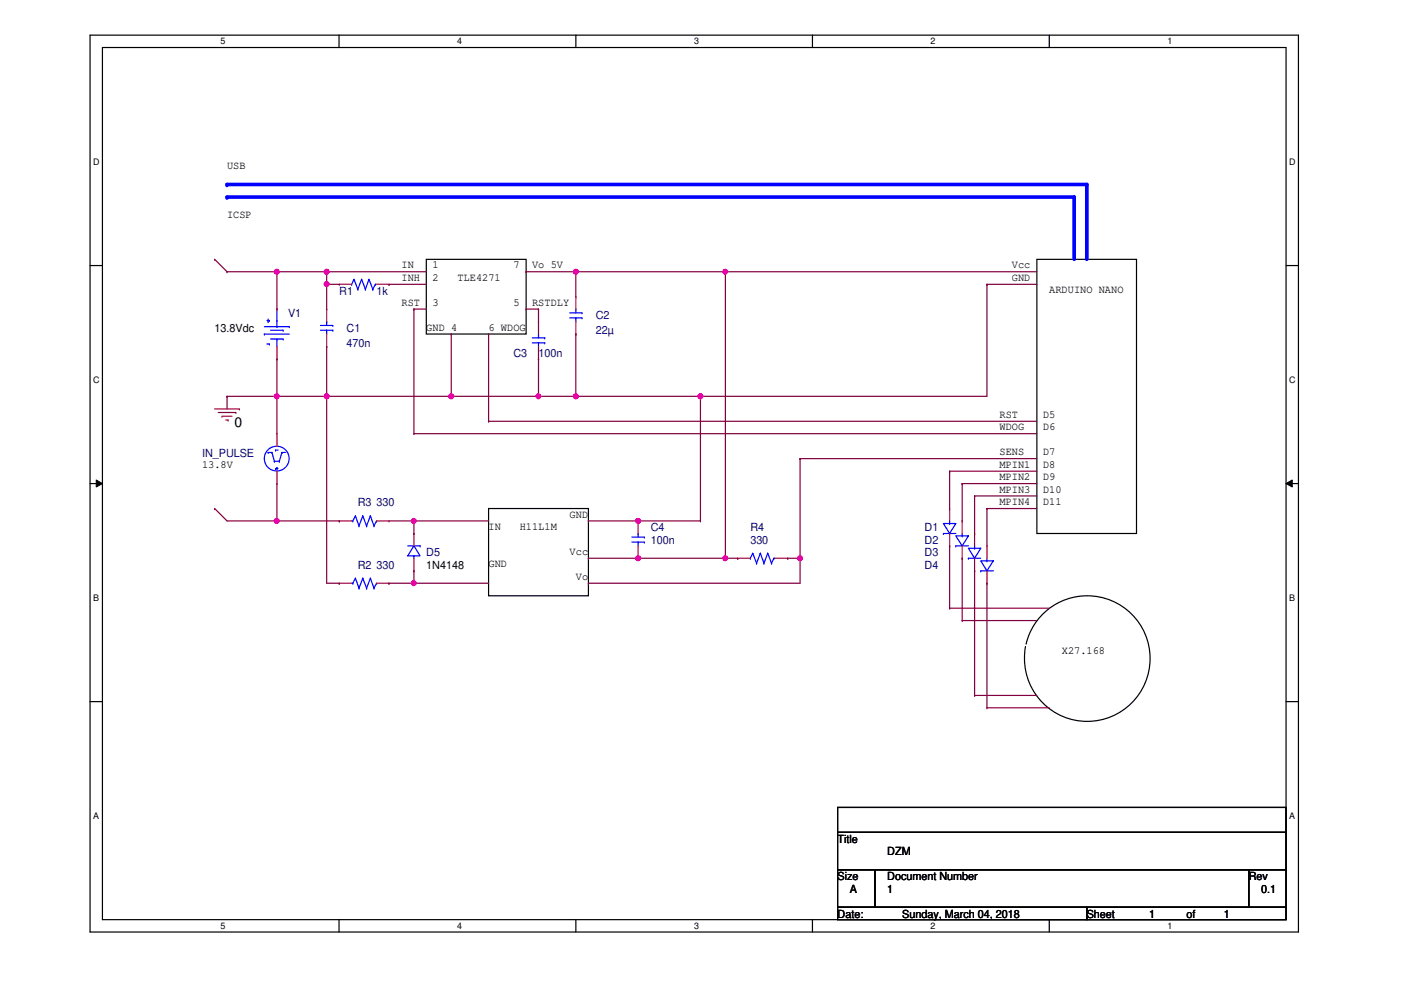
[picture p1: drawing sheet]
<svg xmlns="http://www.w3.org/2000/svg" width="297mm" height="210mm" viewBox="0 0 297 210" stroke-linecap="round" stroke-linejoin="round" font-family="sans-serif">
<path d="M19.1 7.5h256.2v190.1h-256.2zM21.7 10.1h251v184.9h-251z" fill="none" stroke="#000" stroke-width=".25"/>
<g fill="#fff">
<path d="M46.8 7.7h1v2.1h-1z"/>
<path d="M46.8 195.2h1v2.2h-1z"/>
</g>
<path d="M71.9 7.5v2.6M71.9 195v2.6" fill="none" stroke="#000" stroke-width=".25"/>
<g fill="#fff">
<path d="M96.9 7.7h1.1v2.1h-1.1z"/>
<path d="M96.9 195.2h1.1v2.2h-1.1z"/>
</g>
<path d="M122.1 7.5v2.6M122.1 195v2.6" fill="none" stroke="#000" stroke-width=".25"/>
<g fill="#fff">
<path d="M147.2 7.7h1v2.1h-1z"/>
<path d="M147.2 195.2h1v2.2h-1z"/>
</g>
<path d="M172.3 7.5v2.6M172.3 195v2.6" fill="none" stroke="#000" stroke-width=".25"/>
<g fill="#fff">
<path d="M197.3 7.7h1v2.1h-1z"/>
<path d="M197.3 195.2h1v2.2h-1z"/>
</g>
<path d="M222.5 7.5v2.6M222.5 195v2.6" fill="none" stroke="#000" stroke-width=".25"/>
<g fill="#fff">
<path d="M247.5 7.7h1v2.1h-1z"/>
<path d="M247.5 195.2h1v2.2h-1z"/>
<path d="M19.8 33.2h1.3v2.1h-1.3z"/>
<path d="M273.3 33.2h1.4v2.1h-1.4z"/>
<path d="M19.8 79.4h1.3v2.1h-1.3z"/>
<path d="M273.3 79.4h1.4v2.1h-1.4z"/>
</g>
<path d="M19.1 56.3h2.6M272.7 56.3h2.6" fill="none" stroke="#000" stroke-width=".25"/>
<g fill="#fff">
<path d="M19.8 125.6h1.2v2.2h-1.2z"/>
<path d="M273.3 125.6h1.3v2.2h-1.3z"/>
</g>
<path d="M19.1 102.5h2.6M272.7 102.5h2.6" fill="none" stroke="#000" stroke-width=".25"/>
<path d="M20.4 101.8l1.3 .7-1.3 .8zM272.7 102.5l1.3-.7v1.5z" fill="#000"/>
<path d="M20.4 101.8l1.3 .7-1.3 .8zM272.7 102.5l1.3-.7v1.5z" fill="none" stroke="#000" stroke-width=".21"/>
<g fill="#fff">
<path d="M19.8 171.9h1.2v2.1h-1.2z"/>
<path d="M273.3 171.9h1.3v2.1h-1.3z"/>
</g>
<g fill="none" stroke="#000" stroke-width=".25">
<path d="M90.4 55h21.1v15.8h-21.1zM219.8 55h21.2v58.1h-21.2zM103.6 107.8h21.2v18.5h-21.2zM217.6 136.6a13.3 13.3 0 0 1 21.7-6.9 13.3 13.3 0 0 1-4 22.4 13.3 13.3 0 0 1-18-14l.1-1M19.1 148.8h2.6M272.7 148.8h2.6M177.6 171.2h95.1v5.3h-95.1zM177.6 176.5h95.1v7.9h-95.1zM177.6 184.4h7.9v8h-7.9zM177.6 192.4h52.8v2.6h-52.8zM185.5 184.4h79.3v8h-79.3zM230.4 192.4h42.3v2.6h-42.3z"/>
<path d="M264.8 184.4h7.9v8h-7.9z"/>
</g>
<g fill="none" stroke="#f00" stroke-width=".25">
<path d="M58.7 65.5h.1M58.7 76.1h.1M58.7 73.5v2.6M69.3 73.5h.1M69.3 65.5h.1M69.3 65.5v2.7M69.3 70.8v2.7M71.9 60.3h.1M71.9 60.3h2.6M79.8 60.3h2.7M82.5 60.3h.1M114.2 76.1h.1"/>
<path d="M114.2 68.2h.1M114.2 68.2v2.6M114.2 73.5v2.6M122.1 70.8h.1M122.1 62.9h.1M122.1 62.9v2.6M122.1 68.2v2.6M45.5 86.7h5.3M46.3 87.5h3.7M47.1 88.3h.1M47.1 88.3h2.1M47.9 89.1h.5"/>
<path d="M48.4 89.1h.1M50 87.5h.1M50.8 86.7h.1M58.7 91.9h.1M58.7 91.9v2.7M58.7 99.9v2.6M58.7 102.5h.1M71.9 110.4h.1M71.9 110.4h2.6M79.8 110.4h2.7M82.5 110.4h.1M87.8 113.1h.1"/>
<path d="M87.8 113.1v2.6M87.8 118.4v2.6M135.3 118.4h.1M135.3 110.4h.1M135.3 110.4v2.7M135.3 115.7v2.7M156.4 118.4h.1M156.4 118.4h2.7M164.4 118.4h2.6M167 118.4h.1M201.3 107.8h.1M201.3 115.7h.1"/>
<path d="M201.3 107.8v2.6M201.3 113.1v2.6M204 110.4h.1M204 118.4h.1M204 110.4v2.7M204 115.7v2.7M206.6 113.1h.1M206.6 113.1v2.6M206.6 118.4v2.6M209.3 115.7h.1M209.3 115.7v2.7M71.9 123.7h.1"/>
<path d="M71.9 123.7h2.6M79.8 123.7h2.7M82.5 123.7h.1M87.8 121h.1M206.6 121h.1M209.3 123.7h.1M209.3 121v2.7"/>
</g>
<g fill="none" stroke="#800040" stroke-width=".25">
<path d="M45.5 55h.1M45.5 55l2.6 2.6M58.7 57.6h.1M58.7 57.6h10.6M111.5 57.6h.1M111.5 57.6h10.6M122.1 57.6h.1M122.1 57.6v5.3M95.7 70.8h.1M95.7 70.8v13.2M111.5 65.5h.1M111.5 65.5h2.7"/>
<path d="M122.1 70.8h.1M122.1 70.8v13.2M45.5 107.8h.1M45.5 107.8l2.6 2.6"/>
</g>
<g fill="none" stroke="#00f" stroke-width=".25">
<path d="M75.1 59.2h.1M75.1 59.2l.8 2.1M75.1 59.2l-.6 1.1M76.7 59.2h.1M76.7 59.2l.8 2.1M76.7 59.2l-.8 2.1M78.2 59.2h.1M78.2 59.2l.8 2.1M78.2 59.2l-.7 2.1M56 70.8h.1M56 70.8h5.3M56 69.3h5.3"/>
<path d="M56.6 67.9h.5M56.6 72.9h.5M56.9 68.2h.1M56.9 67.6v.6M57.1 67.9h.1M57.1 72.9h.1M57.4 70h2.6M57.4 71.9h2.6M58.7 69.3h.1M58.7 71.9h.1M58.7 65.5h.1M58.7 65.5v3.8"/>
<path d="M58.7 71.9v1.6M60 70h.1M60 71.9h.1M61.3 69.3h.1M67.9 70h2.7M67.9 69h2.7M69.3 68.2h.1M69.3 70h.1M69.3 68.2v.8M69.3 70v.8M70.6 70h.1M70.6 69h.1"/>
<path d="M74.5 60.3h.1M75.9 61.3h.1M77.5 61.3h.1M79 61.3h.1M79.6 60.3h.1M79.6 60.3l-.6 1M79.6 60.3h.2M112.9 72.7h2.6M112.9 71.6h2.6M114.2 70.8h.1M114.2 72.7h.1M114.2 70.8v.8"/>
<path d="M114.2 72.7v.8M115.5 72.7h.1M115.5 71.6h.1M120.8 67.4h2.6M120.8 66.3h2.6M122.1 65.5h.1M122.1 67.4h.1M122.1 65.5v.8M122.1 67.4v.8M123.4 67.4h.1M123.4 66.3h.1M56.9 95.9h.1"/>
<path d="M56.9 95.9h.8M57.7 95.9h.1M57.7 95.9l.5 1.9M58.2 97.8h.1M58.2 97.8h1M58.4 95.4h.1M58.4 99.4h.1M58.4 95.4h.6M58.4 99.4h.6M58.7 99.1h.1M58.7 99.1v.5M59.2 97.8h.1"/>
<path d="M59.8 95.9h.1M59.8 95.9h.7M59.8 95.9l-.6 1.9M74.5 110.4h.3M74.8 110.4h.1M75.4 109.4h.1M75.4 109.4l-.6 1M75.4 109.4l.7 2.1M76.1 111.5h.1M76.9 109.4h.1M76.9 109.4l-.8 2.1M76.9 109.4l.8 2.1"/>
<path d="M77.7 111.5h.1M78.5 109.4h.1M78.5 109.4l-.8 2.1M78.5 109.4l.8 2.1M79.3 111.5h.1M79.8 110.4h.1M79.8 110.4l-.5 1.1M86.4 115.7h2.7M87.8 115.7l1.3 2.2h-2.7zM87.8 117.9h.1M87.8 117.9v.5M89.1 115.7h.1"/>
<path d="M134 114.9h2.6M134 113.9h2.6M135.3 113.1h.1M135.3 114.9h.1M135.3 113.1v.8M135.3 114.9v.8M136.6 114.9h.1M136.6 113.9h.1M159.1 118.4h.1M159.6 117.3h.1M159.6 117.3l.8 2.1M159.6 117.3l-.5 1.1"/>
<path d="M160.4 119.4h.1M161.2 117.3h.1M161.2 117.3l.8 2.1M161.2 117.3l-.8 2.1M162 119.4h.1M162.8 117.3h.1M162.8 117.3l.8 2.1M162.8 117.3l-.8 2.1M163.6 119.4h.1M164.1 118.4h.1M164.1 118.4h.3M164.1 118.4l-.5 1"/>
<path d="M200 111h2.6l-1.3 2.1zM200 113.1h.1M200 113.1h2.6M201.3 111h.1M201.3 110.4v.6M202.6 113.6h2.7l-1.3 2.1zM202.6 115.7h.1M202.6 115.7h2.7M204 113.6h.1M204 113.1v.5M205.3 116.2h2.6l-1.3 2.2zM205.3 118.4h.1"/>
<path d="M205.3 118.4h2.6M206.6 116.2h.1M206.6 115.7v.5M207.9 118.9h2.7l-1.3 2.1zM209.3 118.9h.1M209.3 118.4v.5M74.5 123.7h.3M74.8 123.7h.1M75.4 122.6h.1M75.4 122.6l-.6 1.1M75.4 122.6l.7 2.1M76.1 124.7h.1"/>
<path d="M76.9 122.6h.1M76.9 122.6l-.8 2.1M76.9 122.6l.8 2.1M77.7 124.7h.1M78.5 122.6h.1M78.5 122.6l-.8 2.1M78.5 122.6l.8 2.1M79.3 124.7h.1M79.8 123.7h.1M79.8 123.7l-.5 1M207.9 121h.1M207.9 121h2.7"/>
<circle cx="58.7" cy="97.2" r="2.63"/>
</g>
<circle cx="122.1" cy="84" r=".51" fill="#f0f"/>
<circle cx="122.1" cy="84" r=".51" fill="none" stroke="#f0f" stroke-width=".25"/>
<path d="M69.3 57.6h.1M69.3 57.6v2.7M69.3 57.6h21.1" fill="none" stroke="#800040" stroke-width=".25"/>
<circle cx="69.3" cy="57.6" r=".51" fill="#f0f"/>
<circle cx="69.3" cy="57.6" r=".51" fill="none" stroke="#f0f" stroke-width=".25"/>
<g fill="none" stroke="#800040" stroke-width=".25">
<path d="M58.7 76.1h.1M58.7 76.1v7.9h-10.6M69.3 73.5h.1M69.3 73.5v10.5M82.5 60.3h.1M82.5 60.3h7.9M87.8 65.5h.1M87.8 65.5h2.6M87.8 65.5v26.4M103.6 70.8h.1M103.6 70.8v18.5M48.1 84h.1"/>
<path d="M48.1 84v2.7M87.8 91.9h.1M87.8 91.9h132M103.6 89.3h.1M103.6 89.3h116.2"/>
</g>
<circle cx="58.7" cy="84" r=".51" fill="#f0f"/>
<circle cx="58.7" cy="84" r=".51" fill="none" stroke="#f0f" stroke-width=".25"/>
<path d="M69.3 84h.1M69.3 84h26.4" fill="none" stroke="#800040" stroke-width=".25"/>
<circle cx="95.7" cy="84" r=".51" fill="#f0f"/>
<circle cx="95.7" cy="84" r=".51" fill="none" stroke="#f0f" stroke-width=".25"/>
<path d="M114.2 76.1h.1M114.2 76.1v7.9" fill="none" stroke="#800040" stroke-width=".25"/>
<circle cx="114.1" cy="84" r=".5" fill="#f0f"/>
<circle cx="114.1" cy="84" r=".5" fill="none" stroke="#f0f" stroke-width=".25"/>
<path d="M122.1 57.6h31.7M153.8 57.6h.1M95.7 84h.1M95.7 84h26.4M114.2 84h.1" fill="none" stroke="#800040" stroke-width=".25"/>
<circle cx="122.1" cy="57.6" r=".51" fill="#f0f"/>
<circle cx="122.1" cy="57.6" r=".51" fill="none" stroke="#f0f" stroke-width=".25"/>
<circle cx="153.8" cy="57.6" r=".5" fill="#f0f"/>
<circle cx="153.8" cy="57.6" r=".5" fill="none" stroke="#f0f" stroke-width=".25"/>
<path d="M58.7 57.6h.1M58.7 57.6v7.9M69.3 60.3h.1M69.3 60.3h2.6M69.3 60.3v5.2M114.2 65.5h.1M114.2 65.5v2.7" fill="none" stroke="#800040" stroke-width=".25"/>
<circle cx="69.3" cy="60.2" r=".51" fill="#f0f"/>
<circle cx="69.3" cy="60.2" r=".51" fill="none" stroke="#f0f" stroke-width=".25"/>
<g fill="none" stroke="#800040" stroke-width=".25">
<path d="M48.1 57.6h.1M48.1 57.6h10.6M209.3 60.3h.1M209.3 60.3v23.7M209.3 60.3h10.5M58.7 84h.1M58.7 84h10.6M58.7 84v7.9M69.3 84h.1M122.1 84h26.4M148.5 84h.1M169.6 97.2h.1"/>
<path d="M169.6 97.2h50.2M201.3 99.9h.1M201.3 99.9h18.5M201.3 99.9v7.9M201.3 115.7h.1M201.3 115.7v13.2M204 102.5h.1M204 118.4h.1M204 102.5h15.8M204 102.5v7.9M204 118.4v13.2M206.6 105.2h.1"/>
<path d="M206.6 105.2h13.2M206.6 105.2v7.9M209.3 107.8h.1M209.3 107.8h10.5M209.3 107.8v7.9M201.3 128.9h.1M201.3 128.9h21.2M204 131.6h.1M204 131.6h15.8M206.6 121h.1M206.6 121v26.4M209.3 123.7h.1"/>
<path d="M209.3 123.7v26.4M206.6 147.4h.1M206.6 147.4h13.2M209.3 150.1h.1M209.3 150.1h13.2"/>
</g>
<circle cx="58.7" cy="57.6" r=".51" fill="#f0f"/>
<circle cx="58.7" cy="57.6" r=".51" fill="none" stroke="#f0f" stroke-width=".25"/>
<path d="M48.1 110.4h10.6M58.7 110.4h.1" fill="none" stroke="#800040" stroke-width=".25"/>
<path d="M230.4 39.1v15.9" fill="none" stroke="#00f" stroke-width=".76"/>
<circle cx="230.4" cy="39.1" r=".38" fill="#00f"/>
<path d="M48.1 39.1h182.3" fill="none" stroke="#00f" stroke-width=".76"/>
<circle cx="48.1" cy="39.1" r=".38" fill="#00f"/>
<path d="M227.8 41.8v13.2" fill="none" stroke="#00f" stroke-width=".76"/>
<circle cx="227.8" cy="41.8" r=".38" fill="#00f"/>
<path d="M48.1 41.8h179.7" fill="none" stroke="#00f" stroke-width=".76"/>
<circle cx="48.1" cy="41.8" r=".38" fill="#00f"/>
<path d="M82.5 110.4h5.3M87.8 110.4h.1" fill="none" stroke="#800040" stroke-width=".25"/>
<circle cx="87.7" cy="110.4" r=".5" fill="#f0f"/>
<circle cx="87.7" cy="110.4" r=".5" fill="none" stroke="#f0f" stroke-width=".25"/>
<path d="M82.5 123.7h.1M82.5 123.7h5.3" fill="none" stroke="#800040" stroke-width=".25"/>
<circle cx="87.7" cy="123.7" r=".5" fill="#f0f"/>
<circle cx="87.7" cy="123.7" r=".5" fill="none" stroke="#f0f" stroke-width=".25"/>
<path d="M124.8 110.4h.1M124.8 110.4h10.5" fill="none" stroke="#800040" stroke-width=".25"/>
<circle cx="135.3" cy="110.4" r=".51" fill="#f0f"/>
<circle cx="135.3" cy="110.4" r=".51" fill="none" stroke="#f0f" stroke-width=".25"/>
<path d="M148.5 84h.1M148.5 84v26.4M124.8 123.7h.1M124.8 123.7h44.8" fill="none" stroke="#800040" stroke-width=".25"/>
<circle cx="148.5" cy="84" r=".51" fill="#f0f"/>
<circle cx="148.5" cy="84" r=".51" fill="none" stroke="#f0f" stroke-width=".25"/>
<path d="M148.5 84h.1M148.5 84h60.8M87.8 110.4h.1M87.8 110.4h15.8M124.8 118.4h.1M124.8 118.4h29M135.3 110.4h13.2M148.5 110.4h.1M153.8 118.4h.1M87.8 123.7h.1M87.8 123.7h15.8" fill="none" stroke="#800040" stroke-width=".25"/>
<circle cx="135.3" cy="118.4" r=".51" fill="#f0f"/>
<circle cx="135.3" cy="118.4" r=".51" fill="none" stroke="#f0f" stroke-width=".25"/>
<circle cx="153.8" cy="118.4" r=".5" fill="#f0f"/>
<circle cx="153.8" cy="118.4" r=".5" fill="none" stroke="#f0f" stroke-width=".25"/>
<path d="M169.6 97.2h.1M169.6 97.2v21.2" fill="none" stroke="#800040" stroke-width=".25"/>
<circle cx="169.6" cy="118.4" r=".51" fill="#f0f"/>
<circle cx="169.6" cy="118.4" r=".51" fill="none" stroke="#f0f" stroke-width=".25"/>
<g fill="none" stroke="#800040" stroke-width=".25">
<path d="M153.8 57.6h.1M153.8 57.6v60.8h2.6M153.8 57.6h66M58.7 110.4h.1M58.7 110.4h13.2M58.7 102.5v7.9M71.9 110.4h.1M87.8 113.1h.1M87.8 110.4v2.7M156.4 118.4h.1M167 118.4h.1M167 118.4h2.6"/>
<path d="M169.6 118.4h.1M169.6 118.4v5.3M69.3 123.7h2.6M71.9 123.7h.1M87.8 121h.1M87.8 121v2.7"/>
</g>
<circle cx="58.7" cy="110.4" r=".51" fill="#f0f"/>
<circle cx="58.7" cy="110.4" r=".51" fill="none" stroke="#f0f" stroke-width=".25"/>
<path d="M69.3 84h.1M69.3 84v39.7" fill="none" stroke="#800040" stroke-width=".25"/>
<circle cx="69.3" cy="84" r=".51" fill="#f0f"/>
<circle cx="69.3" cy="84" r=".51" fill="none" stroke="#f0f" stroke-width=".25"/>
<circle cx="122.1" cy="84" r=".51" fill="#f0f"/>
<circle cx="122.1" cy="84" r=".51" fill="none" stroke="#f0f" stroke-width=".25"/>
<circle cx="69.3" cy="57.6" r=".51" fill="#f0f"/>
<circle cx="69.3" cy="57.6" r=".51" fill="none" stroke="#f0f" stroke-width=".25"/>
<circle cx="58.7" cy="84" r=".51" fill="#f0f"/>
<circle cx="58.7" cy="84" r=".51" fill="none" stroke="#f0f" stroke-width=".25"/>
<circle cx="95.7" cy="84" r=".51" fill="#f0f"/>
<circle cx="95.7" cy="84" r=".51" fill="none" stroke="#f0f" stroke-width=".25"/>
<circle cx="114.1" cy="84" r=".5" fill="#f0f"/>
<circle cx="114.1" cy="84" r=".5" fill="none" stroke="#f0f" stroke-width=".25"/>
<circle cx="122.1" cy="57.6" r=".51" fill="#f0f"/>
<circle cx="122.1" cy="57.6" r=".51" fill="none" stroke="#f0f" stroke-width=".25"/>
<circle cx="153.8" cy="57.6" r=".5" fill="#f0f"/>
<circle cx="153.8" cy="57.6" r=".5" fill="none" stroke="#f0f" stroke-width=".25"/>
<circle cx="69.3" cy="60.2" r=".51" fill="#f0f"/>
<circle cx="69.3" cy="60.2" r=".51" fill="none" stroke="#f0f" stroke-width=".25"/>
<circle cx="58.7" cy="57.6" r=".51" fill="#f0f"/>
<circle cx="58.7" cy="57.6" r=".51" fill="none" stroke="#f0f" stroke-width=".25"/>
<circle cx="87.7" cy="110.4" r=".5" fill="#f0f"/>
<circle cx="87.7" cy="110.4" r=".5" fill="none" stroke="#f0f" stroke-width=".25"/>
<circle cx="87.7" cy="123.7" r=".5" fill="#f0f"/>
<circle cx="87.7" cy="123.7" r=".5" fill="none" stroke="#f0f" stroke-width=".25"/>
<circle cx="135.3" cy="110.4" r=".51" fill="#f0f"/>
<circle cx="135.3" cy="110.4" r=".51" fill="none" stroke="#f0f" stroke-width=".25"/>
<circle cx="148.5" cy="84" r=".51" fill="#f0f"/>
<circle cx="148.5" cy="84" r=".51" fill="none" stroke="#f0f" stroke-width=".25"/>
<circle cx="135.3" cy="118.4" r=".51" fill="#f0f"/>
<circle cx="135.3" cy="118.4" r=".51" fill="none" stroke="#f0f" stroke-width=".25"/>
<circle cx="153.8" cy="118.4" r=".5" fill="#f0f"/>
<circle cx="153.8" cy="118.4" r=".5" fill="none" stroke="#f0f" stroke-width=".25"/>
<circle cx="169.6" cy="118.4" r=".51" fill="#f0f"/>
<circle cx="169.6" cy="118.4" r=".51" fill="none" stroke="#f0f" stroke-width=".25"/>
<circle cx="58.7" cy="110.4" r=".51" fill="#f0f"/>
<circle cx="58.7" cy="110.4" r=".51" fill="none" stroke="#f0f" stroke-width=".25"/>
<circle cx="69.3" cy="84" r=".51" fill="#f0f"/>
<circle cx="69.3" cy="84" r=".51" fill="none" stroke="#f0f" stroke-width=".25"/>
<text font-size="2.9" x="49.7" y="90.6">0</text>
<g font-size="2.4">
<text x="48.1" y="35.8">USB</text>
<text x="48.1" y="46.3">ICSP</text>
<text x="85.1" y="56.9">IN</text>
<text x="85.1" y="59.5">INH</text>
<text x="91.7" y="56.9">1</text>
<text x="91.7" y="59.5">2</text>
<text x="97" y="59.5">TLE4271</text>
<text x="108.9" y="56.9">7</text>
<text x="112.8" y="56.9">Vo 5V</text>
<text x="214.5" y="56.9">Vcc</text>
<text x="214.5" y="59.5">GND</text>
<text x="85.1" y="64.8">RST</text>
<text x="91.7" y="64.8">3</text>
<text x="108.9" y="64.8">5</text>
<text x="112.8" y="64.8">RSTDLY</text>
<text x="222.5" y="62.2">ARDUINO NANO</text>
<text x="45.5" y="70.4">13.8Vdc</text>
<text x="90.4" y="70.1">GND 4</text>
<text x="103.6" y="70.1">6 WDOG</text>
<text x="211.9" y="88.6">RST</text>
<text x="221.1" y="88.6">D5</text>
<text x="211.9" y="91.2">WDOG</text>
<text x="221.1" y="91.2">D6</text>
<text x="42.8" y="99.1">13.8V</text>
<text x="211.9" y="99.1">MPIN1</text>
<text x="211.9" y="101.8">MPIN2</text>
<text x="211.9" y="96.5">SENS</text>
<text x="221.1" y="99.1">D8</text>
<text x="221.1" y="101.8">D9</text>
<text x="221.1" y="96.5">D7</text>
<text x="211.9" y="104.4">MPIN3</text>
<text x="211.9" y="107.1">MPIN4</text>
<text x="221.1" y="107.1">D11</text>
<text x="221.1" y="104.4">D10</text>
<text x="103.6" y="112.4">IN</text>
<text x="110.2" y="112.4">H11L1M</text>
<text x="120.8" y="109.7">GND</text>
<text x="120.8" y="117.6">Vcc</text>
<text x="90.4" y="120.6">1N4148</text>
<text x="103.6" y="120.3">GND</text>
<text x="122.1" y="122.9">Vo</text>
<text x="225.1" y="138.8">X27.168</text>
<text x="177.6" y="178.7">Title</text>
<text x="188.1" y="181.4">DZM</text>
<text x="177.6" y="186.6">Size</text>
<text x="180.2" y="189.3">A</text>
<text x="188.1" y="186.6">Document Number</text>
<text x="188.1" y="189.3">1</text>
<text x="264.8" y="186.6">Rev</text>
<text x="267.4" y="189.3">0.1</text>
<text x="177.6" y="194.6">Date:</text>
<text x="191.3" y="194.6">Sunday, March 04, 2018</text>
<text x="230.4" y="194.6">Sheet</text>
<text x="243.6" y="194.6">1</text>
<text x="251.5" y="194.6">of</text>
<text x="259.5" y="194.6">1</text>
</g>
<g font-size="2.4" fill="#000080">
<text x="71.9" y="62.5">R1</text>
<text x="79.8" y="62.5">1k</text>
<text x="61.1" y="67.2">V1</text>
<text x="73.5" y="70.4">C1</text>
<text x="126.3" y="67.7">C2</text>
<text x="126.3" y="70.9">22µ</text>
<text x="73.5" y="73.6">470n</text>
<text x="108.9" y="75.7">C3</text>
<text x="114.2" y="75.7">100n</text>
<text x="42.8" y="96.8">IN_PULSE</text>
<text x="75.9" y="107.4">R3 330</text>
<text x="138" y="112.6">C4</text>
<text x="159.1" y="112.6">R4</text>
<text x="196" y="112.6">D1</text>
<text x="90.4" y="117.9">D5</text>
<text x="138" y="115.3">100n</text>
<text x="159.1" y="115.3">330</text>
<text x="196" y="115.3">D2</text>
<text x="196" y="117.9">D3</text>
<text x="75.9" y="120.6">R2 330</text>
<text x="196" y="120.6">D4</text>
</g>
<g font-size="1.9">
<text x="46.8" y="9.4">5</text>
<text x="96.9" y="9.4">4</text>
<text x="147.2" y="9.4">3</text>
<text x="197.3" y="9.4">2</text>
<text x="247.5" y="9.4">1</text>
<text x="19.8" y="34.9">D</text>
<text x="273.3" y="34.9">D</text>
<text x="19.8" y="81.1">C</text>
<text x="273.3" y="81.1">C</text>
<text x="19.8" y="127.3">B</text>
<text x="273.3" y="127.3">B</text>
<text x="19.8" y="173.6">A</text>
<text x="273.3" y="173.6">A</text>
<text x="46.8" y="196.9">5</text>
<text x="96.9" y="196.9">4</text>
<text x="147.2" y="196.9">3</text>
<text x="197.3" y="196.9">2</text>
<text x="247.5" y="196.9">1</text>
</g>
</svg>
